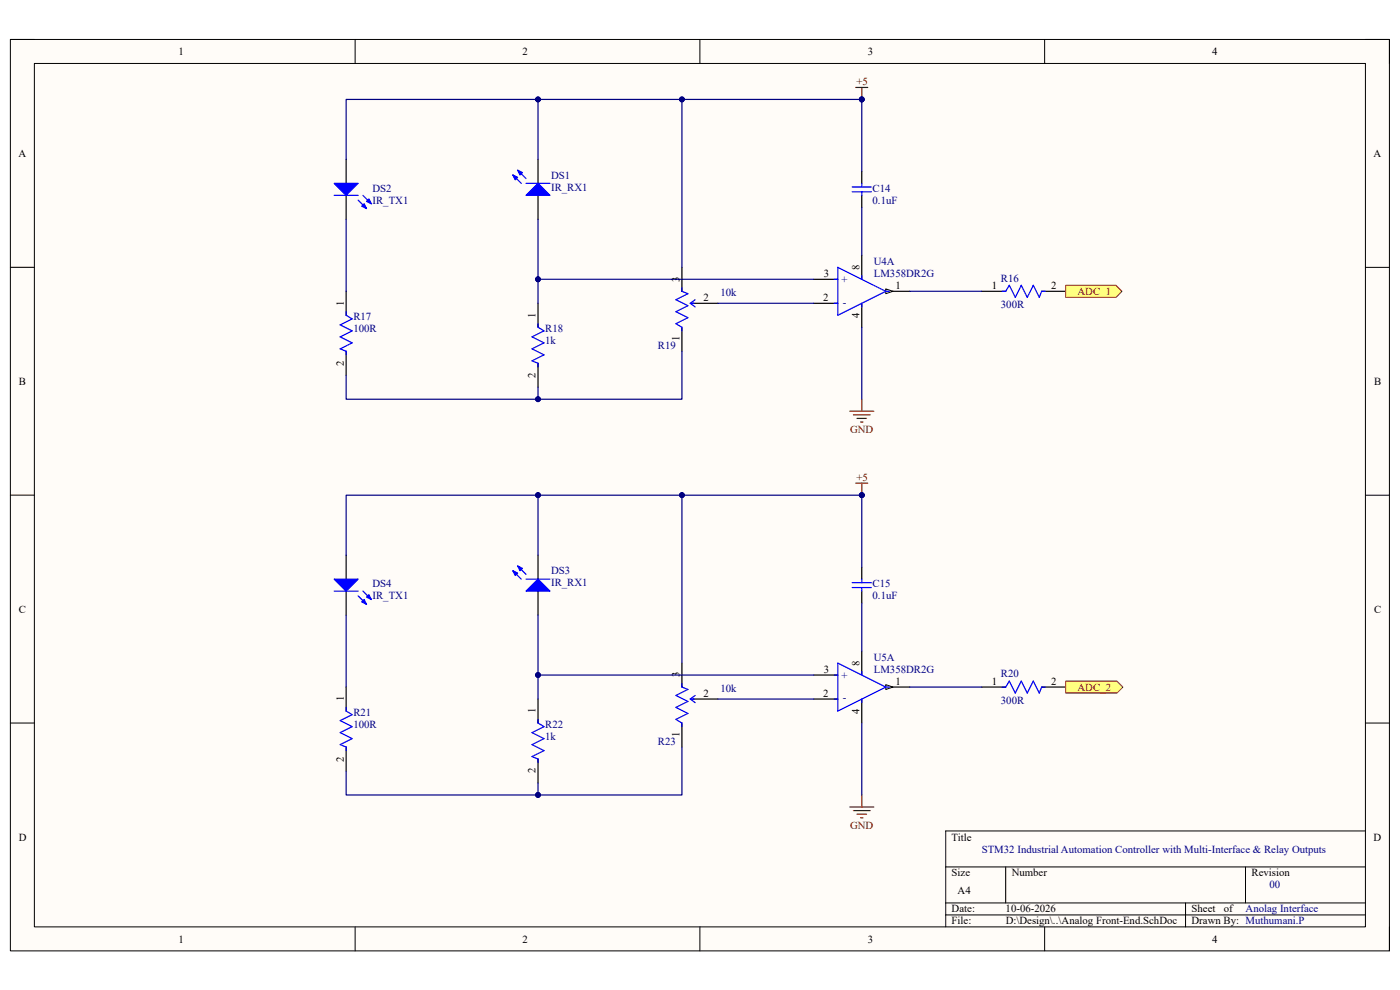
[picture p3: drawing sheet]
<svg xmlns="http://www.w3.org/2000/svg" width="297mm" height="210mm" viewBox="0 0 297 210" stroke-linecap="round" stroke-linejoin="round" font-family="sans-serif">
<path d="M2.2 8.4h292.6v193.3h-292.6z" fill-rule="evenodd" fill="#fffcf8"/>
<path d="M2.2 8.4h292.6v193.3h-292.6z" fill="none" stroke="#000" stroke-width=".21"/>
<path d="M7.3 13.5h282.4v183.1h-282.4z" fill-rule="evenodd" fill="#fffcf8"/>
<g fill="none" stroke="#000" stroke-width=".21">
<path d="M2.2 8.4h5.1M7.3 13.5h282.4v183.1h-282.4zM75.3 8.4v5.1M148.5 8.4v5.1M221.6 8.4v5.1M289.7 8.4h5.1v5.1M2.2 56.7h5.1M289.7 56.7h5.1M2.2 105h5.1M289.7 105.1h5.1M2.2 153.4h5.1M289.7 153.4h5.1"/>
<path d="M289.7 176.3h-89.1v20.3M75.3 196.6v5.1M148.5 196.6v5.1M200.6 183.9h89.1M200.6 191.5h89.1M200.6 194.1h89.1M213.4 183.9v7.6M221.6 196.6v5.1M251.5 191.5v5.1M264.2 183.9v7.6M294.8 196.6v5.1"/>
</g>
<path d="M172.7 59.3h5M172.7 64.3h5M187.9 61.8h5.1" fill="none" stroke="#000" stroke-width=".25"/>
<path d="M187.9 61.3l1.5 .5-1.5 .5z" fill="#f8fcff"/>
<path d="M187.9 61.3l1.5 .5-1.5 .5z" fill="none" stroke="#000" stroke-width=".21"/>
<g fill="none" stroke="#000" stroke-width=".25">
<path d="M73.4 33.8v5.1M73.4 41.4v5.1M144.7 56.7v5.1M182.8 54.2v5.1M73.4 61.8v5.1M73.4 74.5v5.1M114.1 64.3v5.1M114.1 77.1v5M144.7 69.4v5.1M147.2 64.3h5.1M182.8 64.3v5.1M208.3 61.8h5.1"/>
<path d="M221 61.8h5.1"/>
</g>
<g fill="none" stroke="#00f" stroke-width=".25">
<path d="M177 59.3h.7M177.7 56.7l10.2 5.1-10.2 5.1zM182.8 58.5v.8M73.4 66.1v.8l1.3 .7-2.5 1.3 2.5 1.3-2.5 1.3 2.5 1.2-2.5 1.3 1.2 .5v.8M114.1 68.7v.7l1.3 .8-2.5 1.3 2.5 1.2-2.5 1.3 2.5 1.3-2.5 1.3 1.2 .5v.7M144.7 61v.8l1.2 .5-2.5 1.3 2.5 1.2-2.5 1.3 2.5 1.3-2.5 1.3 1.3 .7v.8M146.4 64.3h.8M146.4 64.3l1.1 .8M147.5 63.6l-1.1 .7M177 64.3h.7M182.8 64.3v.8M187.9 61.8h.8"/>
<path d="M212.6 61.8h.8l.7-1.3 1.3 2.6 1.3-2.6 1.2 2.6 1.3-2.6 1.3 2.6 .5-1.3h.8"/>
</g>
<path d="M70.9 38.9h5.1l-2.6 2.5z" fill="#00f"/>
<path d="M70.9 38.9h5.1l-2.6 2.5zM76 42.5l1.8 1.7M77 41.4l1.8 1.8" fill="none" stroke="#00f" stroke-width=".25"/>
<path d="M76.7 43.7l.6-.5 .5 1z" fill="#00f"/>
<path d="M76.7 43.7l.6-.5 .5 1z" fill="none" stroke="#00f" stroke-width=".25"/>
<path d="M77.8 42.7l.5-.5 .5 1z" fill="#00f"/>
<path d="M70.9 41.4h5.1M77.8 42.7l.5-.5 .5 1z" fill="none" stroke="#00f" stroke-width=".25"/>
<path d="M181.6 18.6h2.5M182.8 18.6v2.5" fill="none" stroke="#800000" stroke-width=".25"/>
<circle cx="182.8" cy="21.1" r=".51" fill="#000080"/>
<circle cx="182.8" cy="21.1" r=".51" fill="none" stroke="#000080" stroke-width=".21"/>
<path d="M114.1 33.8v5.1M182.8 36.4v2.5M114.1 41.4v5.1M182.8 41.4v2.6" fill="none" stroke="#000" stroke-width=".25"/>
<path d="M180.8 39.7h4.1M182.8 38.9v.8M180.8 40.7h4.1M182.8 40.7v.7" fill="none" stroke="#00f" stroke-width=".25"/>
<path d="M111.6 41.4l2.5-2.5 2.6 2.5z" fill="#00f"/>
<path d="M108.8 37.1l1.8 1.8M109.8 36.1l1.8 1.8M111.6 41.4l2.5-2.5 2.6 2.5z" fill="none" stroke="#00f" stroke-width=".25"/>
<path d="M109.8 36.1l1 .5-.5 .5z" fill="#00f"/>
<path d="M109.8 36.1l1 .5-.5 .5z" fill="none" stroke="#00f" stroke-width=".25"/>
<path d="M108.8 37.1l1 .5-.5 .5z" fill="#00f"/>
<path d="M108.8 37.1l1 .5-.5 .5zM111.6 38.9h5.1" fill="none" stroke="#00f" stroke-width=".25"/>
<path d="M226.1 60.5h10.7l1.2 1.3-1.2 1.3h-10.7z" fill-rule="evenodd" fill="#ffff80"/>
<path d="M226.1 60.5h10.7l1.2 1.3-1.2 1.3h-10.7z" fill="none" stroke="#800000" stroke-width=".21"/>
<path d="M180.3 87.2h5.1M181 88h3.6M181.8 88.8h2M182.6 89.5h.5M182.8 84.7v2.5" fill="none" stroke="#800000" stroke-width=".25"/>
<path d="M172.7 143.2h5M172.7 148.3h5M187.9 145.8h5.1" fill="none" stroke="#000" stroke-width=".25"/>
<path d="M187.9 145.2l1.5 .6-1.5 .5z" fill="#f8fcff"/>
<path d="M187.9 145.2l1.5 .6-1.5 .5z" fill="none" stroke="#000" stroke-width=".21"/>
<g fill="none" stroke="#000" stroke-width=".25">
<path d="M73.4 117.8v5.1M73.4 125.4v5.1M182.8 138.1v5.1M73.4 145.7v5.1M73.4 158.5v5.1M114.1 148.3v5.1M144.7 140.7v5M144.7 153.4v5.1M147.2 148.3h5.1M182.8 148.3v5.1M208.3 145.8h5.1M221 145.8h5.1"/>
<path d="M114.1 161v5.1"/>
</g>
<g fill="none" stroke="#00f" stroke-width=".25">
<path d="M73.4 150.1v.7l1.3 .8-2.5 1.3 2.5 1.2-2.5 1.3 2.5 1.3-2.5 1.3 1.2 .5v.7M114.1 152.6v.8l1.3 .7-2.5 1.3 2.5 1.3-2.5 1.3 2.5 1.2-2.5 1.3 1.2 .5v.8M144.7 145v.7l1.2 .6-2.5 1.2 2.5 1.3-2.5 1.3 2.5 1.2-2.5 1.3 1.3 .8v.7M146.4 148.3h.8M146.4 148.3l1.1 .8M147.5 147.5l-1.1 .8M177 143.2h.7M177 148.3h.7M177.7 140.7l10.2 5.1-10.2 5zM182.8 142.4v.8M182.8 148.3v.8M187.9 145.8h.8"/>
<path d="M212.6 145.8h.8l.7-1.3 1.3 2.5 1.3-2.5 1.2 2.5 1.3-2.5 1.3 2.5 .5-1.2h.8"/>
</g>
<path d="M70.9 122.9h5.1l-2.6 2.5z" fill="#00f"/>
<path d="M70.9 122.9h5.1l-2.6 2.5zM76 126.4l1.8 1.8M77 125.4l1.8 1.8" fill="none" stroke="#00f" stroke-width=".25"/>
<path d="M76.7 127.7l.6-.5 .5 1z" fill="#00f"/>
<path d="M76.7 127.7l.6-.5 .5 1z" fill="none" stroke="#00f" stroke-width=".25"/>
<path d="M77.8 126.7l.5-.5 .5 1z" fill="#00f"/>
<path d="M70.9 125.4h5.1M77.8 126.7l.5-.5 .5 1z" fill="none" stroke="#00f" stroke-width=".25"/>
<path d="M181.6 102.5h2.5M182.8 102.5v2.6" fill="none" stroke="#800000" stroke-width=".25"/>
<circle cx="182.8" cy="105" r=".51" fill="#000080"/>
<circle cx="182.8" cy="105" r=".51" fill="none" stroke="#000080" stroke-width=".21"/>
<path d="M114.1 117.8v5.1M114.1 125.4v5.1M182.8 120.3v2.6M182.8 125.4v2.5" fill="none" stroke="#000" stroke-width=".25"/>
<path d="M180.8 124.6h4.1M180.8 123.6h4.1M182.8 122.9v.7M182.8 124.6v.8" fill="none" stroke="#00f" stroke-width=".25"/>
<path d="M114.1 122.9l2.6 2.5h-5.1z" fill="#00f"/>
<path d="M108.8 121.1l1.8 1.8M109.8 120.1l1.8 1.7M114.1 122.9l2.6 2.5h-5.1z" fill="none" stroke="#00f" stroke-width=".25"/>
<path d="M109.8 120.1l1 .5-.5 .5z" fill="#00f"/>
<path d="M109.8 120.1l1 .5-.5 .5z" fill="none" stroke="#00f" stroke-width=".25"/>
<path d="M108.8 121.1l1 .5-.5 .5z" fill="#00f"/>
<path d="M108.8 121.1l1 .5-.5 .5zM111.6 122.9h5.1" fill="none" stroke="#00f" stroke-width=".25"/>
<path d="M226.1 144.5h10.9l1.2 1.3-1.2 1.2h-10.9z" fill-rule="evenodd" fill="#ffff80"/>
<path d="M226.1 144.5h10.9l1.2 1.3-1.2 1.2h-10.9z" fill="none" stroke="#800000" stroke-width=".21"/>
<path d="M180.3 171.2h5.1M181 172h3.6M181.8 172.7h2M182.6 173.5h.5M182.8 168.6v2.6" fill="none" stroke="#800000" stroke-width=".25"/>
<path d="M73.4 46.5v15.3M73.4 79.6v5.1h40.7v-2.6" fill="none" stroke="#000080" stroke-width=".25"/>
<circle cx="114.1" cy="84.7" r=".51" fill="#000080"/>
<circle cx="114.1" cy="84.7" r=".51" fill="none" stroke="#000080" stroke-width=".21"/>
<path d="M144.7 74.5v10.2h-30.6" fill="none" stroke="#000080" stroke-width=".25"/>
<circle cx="114.1" cy="84.7" r=".51" fill="#000080"/>
<circle cx="114.1" cy="84.7" r=".51" fill="none" stroke="#000080" stroke-width=".21"/>
<path d="M114.1 59.3h58.6M152.3 64.3h20.4" fill="none" stroke="#000080" stroke-width=".25"/>
<circle cx="114.1" cy="59.2" r=".51" fill="#000080"/>
<circle cx="114.1" cy="59.2" r=".51" fill="none" stroke="#000080" stroke-width=".21"/>
<path d="M144.7 21.1v35.6M182.8 69.4v15.3M193 61.8h15.3" fill="none" stroke="#000080" stroke-width=".25"/>
<circle cx="144.7" cy="21.1" r=".51" fill="#000080"/>
<circle cx="144.7" cy="21.1" r=".51" fill="none" stroke="#000080" stroke-width=".21"/>
<path d="M114.1 46.5v17.8M182.8 44v10.2" fill="none" stroke="#000080" stroke-width=".25"/>
<circle cx="114.1" cy="59.2" r=".51" fill="#000080"/>
<circle cx="114.1" cy="59.2" r=".51" fill="none" stroke="#000080" stroke-width=".21"/>
<path d="M182.8 21.1h-109.4v12.7" fill="none" stroke="#000080" stroke-width=".25"/>
<circle cx="114.1" cy="21.1" r=".51" fill="#000080"/>
<circle cx="114.1" cy="21.1" r=".51" fill="none" stroke="#000080" stroke-width=".21"/>
<circle cx="144.7" cy="21.1" r=".51" fill="#000080"/>
<circle cx="144.7" cy="21.1" r=".51" fill="none" stroke="#000080" stroke-width=".21"/>
<circle cx="182.8" cy="21.1" r=".51" fill="#000080"/>
<circle cx="182.8" cy="21.1" r=".51" fill="none" stroke="#000080" stroke-width=".21"/>
<path d="M114.1 21.1v12.7" fill="none" stroke="#000080" stroke-width=".25"/>
<circle cx="114.1" cy="21.1" r=".51" fill="#000080"/>
<circle cx="114.1" cy="21.1" r=".51" fill="none" stroke="#000080" stroke-width=".21"/>
<path d="M182.8 21.1v15.3" fill="none" stroke="#000080" stroke-width=".25"/>
<circle cx="182.8" cy="21.1" r=".51" fill="#000080"/>
<circle cx="182.8" cy="21.1" r=".51" fill="none" stroke="#000080" stroke-width=".21"/>
<path d="M73.4 130.5v15.2M73.4 163.6v5h40.7v-2.5" fill="none" stroke="#000080" stroke-width=".25"/>
<circle cx="114.1" cy="168.6" r=".51" fill="#000080"/>
<circle cx="114.1" cy="168.6" r=".51" fill="none" stroke="#000080" stroke-width=".21"/>
<path d="M144.7 158.5v10.1h-30.6" fill="none" stroke="#000080" stroke-width=".25"/>
<circle cx="114.1" cy="168.6" r=".51" fill="#000080"/>
<circle cx="114.1" cy="168.6" r=".51" fill="none" stroke="#000080" stroke-width=".21"/>
<path d="M114.1 143.2h58.6M152.3 148.3h20.4" fill="none" stroke="#000080" stroke-width=".25"/>
<circle cx="114.1" cy="143.2" r=".51" fill="#000080"/>
<circle cx="114.1" cy="143.2" r=".51" fill="none" stroke="#000080" stroke-width=".21"/>
<path d="M144.7 105v35.7M182.8 153.4v15.2M193 145.8h15.3" fill="none" stroke="#000080" stroke-width=".25"/>
<circle cx="144.7" cy="105" r=".51" fill="#000080"/>
<circle cx="144.7" cy="105" r=".51" fill="none" stroke="#000080" stroke-width=".21"/>
<path d="M114.1 130.5v17.8M182.8 127.9v10.2" fill="none" stroke="#000080" stroke-width=".25"/>
<circle cx="114.1" cy="143.2" r=".51" fill="#000080"/>
<circle cx="114.1" cy="143.2" r=".51" fill="none" stroke="#000080" stroke-width=".21"/>
<path d="M182.8 105.1h-109.4v12.7" fill="none" stroke="#000080" stroke-width=".25"/>
<circle cx="114.1" cy="105" r=".51" fill="#000080"/>
<circle cx="114.1" cy="105" r=".51" fill="none" stroke="#000080" stroke-width=".21"/>
<circle cx="144.7" cy="105" r=".51" fill="#000080"/>
<circle cx="144.7" cy="105" r=".51" fill="none" stroke="#000080" stroke-width=".21"/>
<circle cx="182.8" cy="105" r=".51" fill="#000080"/>
<circle cx="182.8" cy="105" r=".51" fill="none" stroke="#000080" stroke-width=".21"/>
<path d="M114.1 105v12.8" fill="none" stroke="#000080" stroke-width=".25"/>
<circle cx="114.1" cy="105" r=".51" fill="#000080"/>
<circle cx="114.1" cy="105" r=".51" fill="none" stroke="#000080" stroke-width=".21"/>
<path d="M182.8 105.1v15.2" fill="none" stroke="#000080" stroke-width=".25"/>
<circle cx="182.8" cy="105" r=".51" fill="#000080"/>
<circle cx="182.8" cy="105" r=".51" fill="none" stroke="#000080" stroke-width=".21"/>
<g font-size="2.3">
<text x="37.9" y="11.7">1</text>
<text x="110.9" y="11.7">2</text>
<text x="184.1" y="11.7">3</text>
<text x="257.1" y="11.7">4</text>
<text x="3.9" y="33.3">A</text>
<text x="291.4" y="33.3">A</text>
<text x="144.2" y="59.8" transform="rotate(-90 144.2 59.8)">3</text>
<text x="174.8" y="58.7">3</text>
<text x="182.3" y="57.2" transform="rotate(-90 182.3 57.2)">8</text>
<text x="72.9" y="64.9" transform="rotate(-90 72.9 64.9)">1</text>
<text x="149.2" y="63.8">2</text>
<text x="174.7" y="63.8">2</text>
<text x="189.9" y="61.3">1</text>
<text x="210.4" y="61.3">1</text>
<text x="223" y="61.3">2</text>
<text x="113.6" y="67.4" transform="rotate(-90 113.6 67.4)">1</text>
<text x="182.3" y="67.4" transform="rotate(-90 182.3 67.4)">4</text>
<text x="72.9" y="77.6" transform="rotate(-90 72.9 77.6)">2</text>
<text x="144.2" y="72.3" transform="rotate(-90 144.2 72.3)">1</text>
<text x="4" y="81.6">B</text>
<text x="113.6" y="80.1" transform="rotate(-90 113.6 80.1)">2</text>
<text x="291.5" y="81.6">B</text>
<text x="4" y="130">C</text>
<text x="291.5" y="130">C</text>
<text x="144.2" y="143.7" transform="rotate(-90 144.2 143.7)">3</text>
<text x="174.8" y="142.7">3</text>
<text x="182.3" y="141.2" transform="rotate(-90 182.3 141.2)">8</text>
<text x="72.9" y="148.8" transform="rotate(-90 72.9 148.8)">1</text>
<text x="149.2" y="147.8">2</text>
<text x="174.7" y="147.8">2</text>
<text x="189.9" y="145.2">1</text>
<text x="210.4" y="145.2">1</text>
<text x="223" y="145.2">2</text>
<text x="113.6" y="151.3" transform="rotate(-90 113.6 151.3)">1</text>
<text x="182.3" y="151.4" transform="rotate(-90 182.3 151.4)">4</text>
<text x="72.9" y="161.5" transform="rotate(-90 72.9 161.5)">2</text>
<text x="144.2" y="156.3" transform="rotate(-90 144.2 156.3)">1</text>
<text x="113.6" y="164.1" transform="rotate(-90 113.6 164.1)">2</text>
<text x="4" y="178.3">D</text>
<text x="201.9" y="178.3">Title</text>
<text x="291.4" y="178.3">D</text>
<text x="201.9" y="185.9">Size</text>
<text x="214.6" y="185.9">Number</text>
<text x="265.5" y="185.9">Revision</text>
<text x="203.2" y="189.7">A4</text>
<text x="201.9" y="193.5">Date:</text>
<text x="201.9" y="196.1">File:</text>
<text x="213.3" y="193.5">10-06-2026</text>
<text x="213.4" y="196.1">D:\Design\..\Analog Front-End.SchDoc</text>
<text x="252.8" y="193.5">Sheet</text>
<text x="252.8" y="196.1">Drawn By: Muthumani.P</text>
<text x="259.6" y="193.5">of</text>
<text x="37.9" y="199.9">1</text>
<text x="110.9" y="199.9">2</text>
<text x="184.1" y="199.9">3</text>
<text x="257.1" y="199.9">4</text>
</g>
<g font-size="2.3" fill="#800000">
<text x="181.7" y="18">+5</text>
<text x="228.6" y="62.6">ADC_1</text>
<text x="180.4" y="91.8">GND</text>
<text x="181.7" y="102">+5</text>
<text x="228.6" y="146.5">ADC_2</text>
<text x="180.4" y="175.8">GND</text>
</g>
<g font-size="2.3" fill="#000080">
<text x="79" y="40.7">DS2</text>
<text x="116.9" y="37.9">DS1</text>
<text x="116.9" y="40.4">IR_RX1</text>
<text x="185.1" y="40.7">C14</text>
<text x="79" y="43.2">IR_TX1</text>
<text x="185.1" y="43.2">0.1uF</text>
<text x="178.5" y="60">+</text>
<text x="185.4" y="56.2">U4A</text>
<text x="185.4" y="58.7">LM358DR2G</text>
<text x="212.3" y="59.7">R16</text>
<text x="152.8" y="62.8">10k</text>
<text x="178.8" y="64.9">-</text>
<text x="212.3" y="65.4">300R</text>
<text x="75" y="67.9">R17</text>
<text x="75" y="70.4">100R</text>
<text x="115.7" y="70.4">R18</text>
<text x="115.7" y="73">1k</text>
<text x="139.6" y="74">R19</text>
<text x="79" y="124.6">DS4</text>
<text x="116.9" y="121.8">DS3</text>
<text x="116.9" y="124.4">IR_RX1</text>
<text x="185.1" y="124.6">C15</text>
<text x="79" y="127.2">IR_TX1</text>
<text x="185.1" y="127.2">0.1uF</text>
<text x="178.5" y="144">+</text>
<text x="185.4" y="140.1">U5A</text>
<text x="185.4" y="142.7">LM358DR2G</text>
<text x="212.3" y="143.7">R20</text>
<text x="152.8" y="146.8">10k</text>
<text x="178.8" y="148.8">-</text>
<text x="212.3" y="149.3">300R</text>
<text x="75" y="151.8">R21</text>
<text x="75" y="154.4">100R</text>
<text x="115.7" y="154.4">R22</text>
<text x="115.7" y="156.9">1k</text>
<text x="139.6" y="157.9">R23</text>
<text x="208.3" y="180.8">STM32 Industrial Automation Controller with Multi-Interface &amp; Relay Outputs</text>
<text x="269.3" y="188.5">00</text>
<text x="264.2" y="193.5">Anolag Interface</text>
</g>
</svg>
